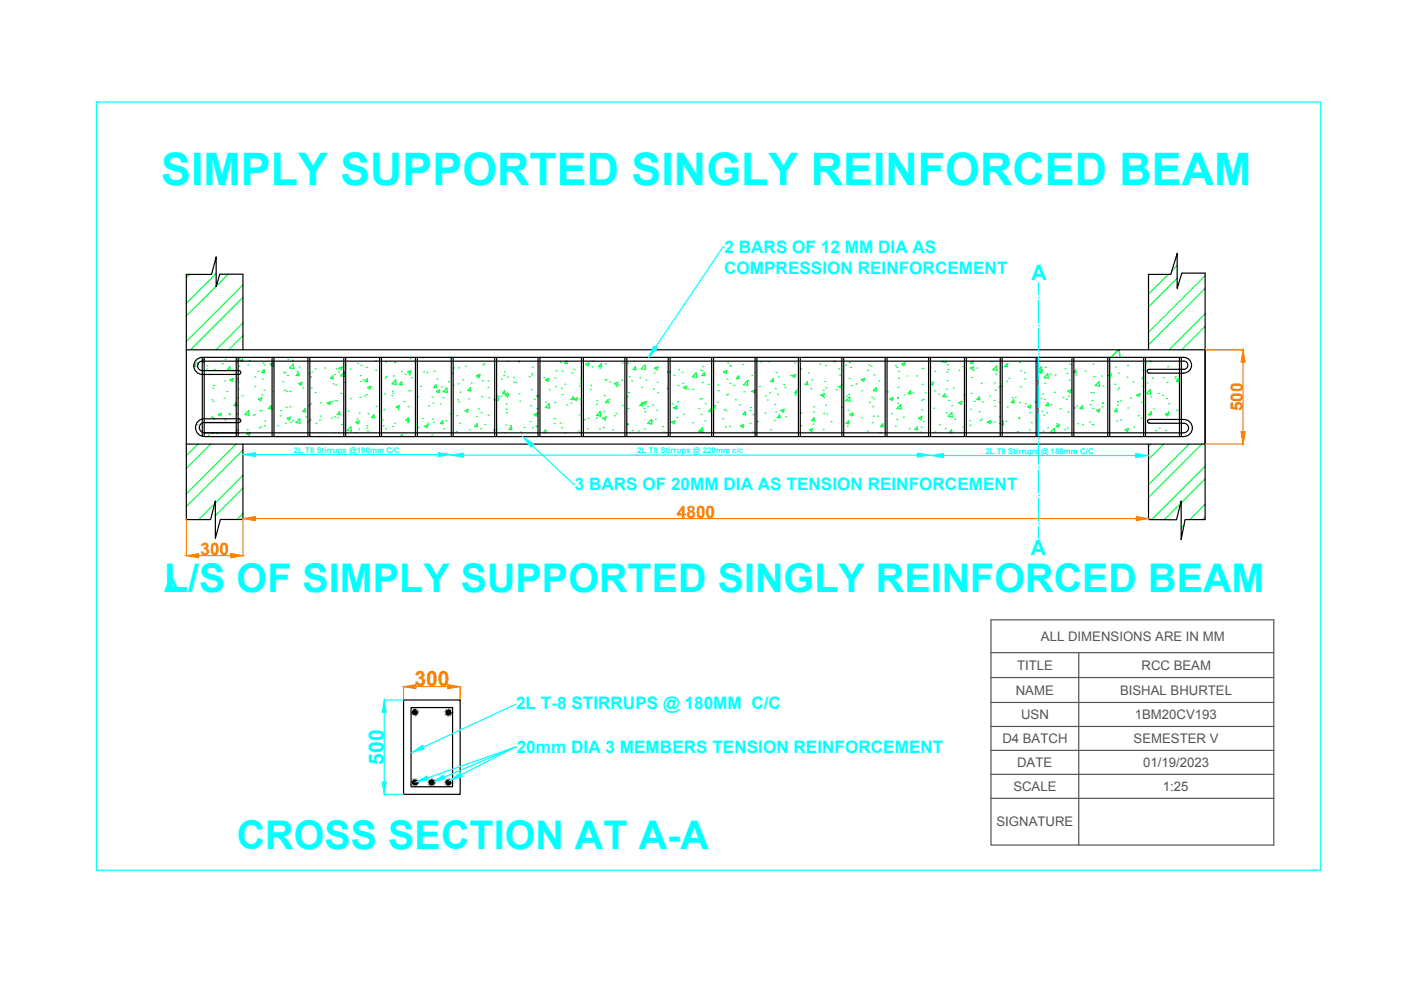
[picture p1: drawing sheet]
<svg xmlns="http://www.w3.org/2000/svg" width="297mm" height="210mm" viewBox="0 0 297 210" stroke-linecap="round" stroke-linejoin="round" font-family="sans-serif">
<!-- layer: hatches -->
<g fill="none" stroke="#00ff3f" stroke-width=".25">
<path d="M40.3 58.2l-.8 .7M45.8 58l-6.3 6.3M48.4 58.1l-2.5 2.5M247.7 58.2l-4.2 4.1M249.6 56.3l-1.1 1.1M249.6 59l-6.1 6.1M250.6 57.9v.1M255.5 58.4l-12 12M41.1 77.5l.3-.4 .1 .6h-.4M41.7 76.9h.1M41.8 77.2h.1M42.7 76.4l.7-.2-.2 .6z"/>
<path d="M43.8 78.3h.1M43.9 77.6h.1M44.2 79.4h.1M45.4 78.3h.1M45.8 60.7l-6.3 6.3M47.1 77.1h.1M47.7 76.2h.1M48.7 77.7l.1 .7-.6-.1zM49.3 78.5h.1M50.2 78.4h.1M50.3 76.7h.1M50.6 77.6h.1"/>
<path d="M51.1 75.8l-.5 .5 .9 .2-.1-.7M51.5 60.4l-12 12M51.5 68.5l-5.7 5.7M51.5 63.1l-11.1 11.1M51.5 71.2l-3 3M52.6 77.4h.1M52.8 76.4h.1M54 79.9h.1M54.7 78.7h.1M55.8 77h.1M56 78.4l.1 .6h-.6zM56.1 77.4h.1"/>
<path d="M56.7 75.9h.1M57.3 77.3l.7-.3-.2 .6zM58 77.6h.1M60.1 78.9h.1M60.4 79.1h.1M60.9 79.6h.1M61 76.2h.1M62 76.4h.1M62.2 77.2l.1 .9-.9-.1zM63 78.7h.1M63.3 79l.1 .7-.6-.1zM63.4 77.8h.1"/>
<path d="M65.5 79.2h.1M65.9 79.9h.1M66.1 78.9h.1M66.8 78.2h.1M68.8 78h.1M70.6 79.7l.1 .6-.6-.1zM71 79.4h.1M71.3 78.2h.1M71.8 78.9h.1M71.9 78.1l.7-.3-.2 .6zM72.9 79l.2-.1 .1 .9-1-.1zM73.2 77.4h.1"/>
<path d="M74.2 78.3h.1M75.8 77h.1M76.4 79.6h.1M76.5 77.5h.1M77.7 77.9h.1M79.6 76.5h.1M79.7 78.5h.1M81.8 76.7h.1M81.8 79.9h.1M83.4 79.7h.1M83.7 76.9h.1M85.1 78.7h.1"/>
<path d="M85.9 79.4h.1M86.5 78.9l.7-.3-.2 .6zM86.8 79.5h.1M86.9 76.1h.1M89.6 75.9h.1M89.8 78.9h.1M90.5 79h.1M92 78.7h.1M95.2 75.8l.3 .1 .1-.1M95.9 79.2h.1M96.2 78h.1M97.3 78h.1"/>
<path d="M98.7 77.7h.1M101 79.9h.1M101.1 79.7l.7-.3-.2 .6zM101.4 79.4h.1M102.4 77.4h.1M102.6 77.2h.1M106.8 79.6h.1M106.9 78.9h.1M107.6 80h.1M107.7 76.6h.1M109.8 76.6l.3 .2 .1-.2M112.2 79.9h.1"/>
<path d="M112.7 79.5h.1M112.8 79.3h.1M112.9 77.8h.1M117.9 78.6h.1M118.8 76.8h.1M119.1 78.6h.1M120.1 76.6l-.4 .5h.6l-.1-.5M121.2 79.1h.1M121.7 78.3h.1M123.2 77.8h.1M124.2 77.2l.7-.2-.2 .6zM125.5 76.6h.5"/>
<path d="M125.5 77.8h.1M127.2 78.1h.1M127.5 77.1l.1 .7-.6-.1zM128.4 77.1h.1M131.9 77h.1M133.1 77h.1M133.4 79.9h.1M134.5 76.6h.1M134.7 77.8l.2 .6-.7-.1zM136.8 77.4l.1 .9-.9-.1zM138.7 79.1h.1M138.8 78.1l.7-.3-.2 .6z"/>
<path d="M141.7 78.8l-.2 .2h.2M142.1 78.7v.3M142.9 79.6h.1M143.9 78.4h.1M144.6 78.9h.1M147.6 79.1l.1 .9-.9-.1zM148.5 78.4h.1M148.8 78.6h.1M149 77.7h.1M149.3 79l.1 .7-.6-.1zM153.4 78.9l.7-.3-.2 .6zM154.3 77h.1"/>
<path d="M154.7 77.5h.1M154.9 77.6h.1M156.6 79.7l.1 .6h-.6zM157.4 77.3h.1M159.4 79.6h.1M161.3 76.8h.1M163 76.7h.1M164.5 79h.1M165 79.9h.1M167.6 79.6h.1M168 79.7l.7-.3-.2 .6zM168.4 77h.1"/>
<path d="M169.8 78.2h.1M171.4 79.1h.1M173.8 77.2h.1M175 77.5h.1M176.8 76.6l.2 .1 .1-.1M177.8 78.2h.1M178 79.5h.1M179.3 77.4h.1M180.1 76.8h.1M180.4 77.9h.1M183.9 78.5h.1M184.2 77.4h.1"/>
<path d="M184.7 77.7h.1M185.3 79.5h.1M189.9 77.5h.1M190.1 77.9h.1M190.5 78.8h.1M191.1 77.2l.8-.3-.2 .6zM192.3 79.7h.1M194.3 79.7h.1M195.5 78.1h.1M195.7 78.1h.1M198.2 78.7h.1M199.8 76.6l-.1 .1 .9 .1-.1-.2"/>
<path d="M200.8 78.9h.1M200.9 77.4h.1M201 78.4h.1M203.3 78.5h.1M204.1 77.7h.1M205.7 78l.7-.2-.1 .6zM206.1 76.6l-.4 .5h.6l-.1-.5M206.1 76.6h.1M206.4 78.6h.1M207.1 78h.1M210.1 76.7h.1M211.1 79.4h.1"/>
<path d="M211.3 77.6l.1 .9-.9-.1zM211.8 78.8h.1M213.5 77.1l.1 .7-.6-.1zM213.6 77.2h.1M216.1 76.8h.1M216.4 78.6h.1M217.2 79h.1M220.4 78.8l.7-.2-.3 .6zM220.8 77.8l.1 .6h-.6zM221.6 77.9h.1M222.2 79.2l.1 1-.9-.1zM222.7 79.3h.1"/>
<path d="M223.7 79.5h.1M225.8 78.2h.1M226.3 79.2h.1M226.8 77.2h.1M227.7 78.9l.4-.5 .1 .6h-.5M228.1 79.5h.1M230.1 78.7h.1M231.7 77.2h.1M231.9 79.9h.1M233.5 79.7h.1M234.9 79.6h.1M235.3 79.1l.1-.1 .1 .7h-.2"/>
<path d="M235.3 79.5l.4-.1-.3 .6-.1-.1M236.5 77.8h.1M237.1 74.2l-1.5 1.6M237.1 79.1h.1M237.3 74.2l.2 1.6M238.9 80h.1M239.1 77.5h.1M242.3 78.5h.1M242.5 79.9l-.3 .4h.3M242.9 77h.1M243.8 76.6l.2 .1v-.1M247.6 77.7h.1"/>
<path d="M249.2 79.8h.1M255.5 66.5l-7.6 7.7M255.5 61.1l-12 12M255.5 69.2l-4.9 5M41.8 90.1h.1M42 94.2l-2.5 2.4M44.1 92.6l.1-.2 .1 .2M44.2 92.3h.1M44.7 94.2l-5.2 5.1M44.8 88.4h.1M44.9 91.9h.1M44.9 84.8h.1"/>
<path d="M45 88.5h.1M45.1 82.3h.1M45.2 85.1h.1M45.3 88.9h.1M45.3 81.7h.1M46 91.9h.1M46.3 87.9l.7-.3-.2 .6zM47.5 84.4h.1M47.6 80.7h.1M47.7 89h.1M48.1 83h.1M48.6 87.7h.1"/>
<path d="M48.7 87.9h.1M48.7 80.5l.7-.2-.2 .6zM50 94.2l-10.5 10.5M50.1 85.4l.1 .6h-.6zM50.1 91.1h.1M50.1 91.3h.1M50.2 80.4h.1M50.3 87.8h.1M50.4 84.4h.1M50.5 81h.1M50.5 82.5h.1M50.7 89.1h.1"/>
<path d="M51.3 83.9h.1M51.5 95.4l-12 12M52.3 92l.7-.3-.2 .6zM52.4 91.1h.1M52.7 87.1l.1 .9-.9-.1zM53.6 88h.1M54 87.9h.1M54 82h.1M54.8 84.6l.7-.3-.2 .7zM55 90.8h.1M55.1 87.1h.1M55.3 90.5h.1"/>
<path d="M55.4 87.1h.1M55.5 83.7h.1M55.6 80.3h.1M56 82.8h.1M56.1 90.2h.1M56.1 89.3h.1M57.4 86l.1 .6h-.6zM57.6 86.8h.1M57.8 83.1h.1M58.8 90.2h.1M59.4 88.2h.1M59.5 87h.1"/>
<path d="M60 81h.1M60.3 82.7h.1M60.5 89.7h.1M60.7 86.4h.1M60.8 83h.1M60.9 88.7l.7-.3-.3 .7zM61.4 83h.1M61.5 86.2h.1M61.5 89.5h.1M62 89.2h.1M63.3 81.3l.7-.2-.2 .6zM63.5 88.8l.2 .9-.9-.1z"/>
<path d="M64.2 82.2h.1M64.7 86.6l.1 .7-.6-.1zM64.8 88.4h.1M65.2 89.4h.1M65.5 86h.1M65.6 92.4h.1M65.8 89h.1M65.9 85.6h.1M66 82.2h.1M66.8 83.2h.1M67 89.8h.1M67.5 92.6h.1"/>
<path d="M67.8 89.1h.1M67.9 85.4h.1M67.9 88.2h.1M68.9 92.6h.1M69.4 85.4l.7-.2-.2 .6zM70.2 88.6h.1M70.4 85.1h.1M70.6 81.4h.1M70.8 91.8h.1M70.9 88.4h.1M71 85h.1M71.1 81.6h.1"/>
<path d="M71.4 85h.1M71.6 88.6h.1M71.8 91.8h.1M72 87.3l.1 .6h-.6zM72.2 83.4h.1M72.4 90h.1M73.1 81.1h.1M73.8 87.2h.1M74.3 84.6h.1M74.4 90.4l.1 1-.9-.1zM75.4 91.7h.1M75.4 89.5l.8-.2-.2 .6z"/>
<path d="M75.7 88.9h.1M76 91h.1M76.2 87.6h.1M76.3 84.2h.1M76.4 80.8h.1M77 80.6h.1M77.3 84h.1M77.6 83.7h.1M77.7 90.8h.1M77.8 90.2h.1M77.9 80.3l.1 .6h-.6zM77.9 91.4h.1"/>
<path d="M77.9 82.2l.7-.3-.2 .6zM78 87.7h.1M79.3 87.9l.1 .7-.6-.1zM79.7 86.2h.1M80.6 87.4h.1M80.7 83.7h.1M81.1 89.1h.1M81.3 90.3h.1M81.4 86.9h.1M81.5 83.5h.1M81.6 80.1h.1M81.8 90.9h.1"/>
<path d="M83.1 83.9h.1M83.2 90.4h.1M83.2 82.9h.1M83.3 83.4h.1M83.6 89.7h.1M83.9 80.6l.1 .9-.9-.1zM84 86.2l.7-.2-.2 .6zM84.4 86.9h.1M84.8 92.6l.4-.5 .1 .5M85.1 80.9l.2 .7-.6-.1zM85.7 85.2h.1M86.4 89.6h.1"/>
<path d="M86.5 86.2h.1M86.5 89.3h.1M86.6 88.6l.1 .6-.6-.1zM86.6 82.9h.1M87.1 82.9h.1M87.2 80.1h.1M88.2 90h.1M88.5 84.1h.1M88.7 90.7h.1M89.2 81.9h.1M89.5 88.7h.1M90.1 90.3l.7-.2-.2 .6z"/>
<path d="M90.7 89.7h.1M90.8 86h.1M91.6 92.2h.1M91.6 84.2h.1M91.7 88.9h.1M91.8 85.5h.1M91.9 82.1h.1M91.9 89.5h.1M92.4 81.6l.1 .6-.6-.1zM92.5 83l.7-.3-.2 .6zM92.7 80.3h.1M93.4 85.7h.1"/>
<path d="M93.5 82h.1M93.8 89.2l.1 .6h-.5zM93.9 84.3h.1M94.1 90.9h.1M94.6 89.2h.1M94.7 82.2l.1 1-.9-.1zM95.1 80.9h.1M95.5 87.7h.1M96.1 81.7h.1M96.8 91.5h.1M96.9 88.2h.1M97 84.8h.1"/>
<path d="M97.1 81.4h.1M97.2 85.2h.1M97.4 89.8h.1M97.5 83.1h.1M98.1 80.6h.1M98.6 87.1l.7-.3-.2 .6zM99.3 84.6h.1M99.5 91.1h.1M99.7 82.2l.1 .6h-.6zM99.9 81.2h.1M101 88.3h.1M101.1 89.8l.1 .7-.6-.1z"/>
<path d="M101.4 86.7h.1M101.9 90.9h.1M102 87.5h.1M102.1 84.1h.1M102.3 80.7h.1M102.8 90h.1M103.4 82.1h.1M103.5 80.8h.1M103.5 88h.1M103.6 84.3h.1M104.7 91.5h.1M104.8 84.8h.1"/>
<path d="M104.9 84.6v.1M104.9 91.1l-.2 .1 .2 .1M105.3 84.2l.3-.3 .1 1-.4-.1M105.3 90.9v.2M106.2 84h.1M106.3 80.3h.1M106.9 91.7h.1M107 82.8l.1 .7-.6-.1zM107.1 83.8l.7-.3-.2 .6zM107.2 90.1h.1M107.3 86.7h.1M107.3 85.7h.1"/>
<path d="M107.4 87.5h.1M107.4 83.3h.1M108.2 90.2h.1M108.4 90.5l.1 .6h-.6zM108.9 80h.1M108.9 81h.1M109.4 81.1h.1M110 83.5h.1M110.2 85h.1M110.3 91.6h.1M111.1 90.7h.1M112.4 89.4h.1"/>
<path d="M112.5 86h.1M112.6 82.6h.1M112.8 90.7h.1M113.2 87.9l.7-.3-.2 .6zM113.2 84.7h.1M113.6 90.5h.1M113.7 90.3h.1M113.8 86.7h.1M114.1 83.7l-.3 .4h.3M115.3 80.1h.1M115.6 85.3h.1M115.7 80.5l.7-.3-.2 .6z"/>
<path d="M115.7 91.1l.1 .7-.6-.1zM116.3 86.3h.1M116.4 85.6l.1 .9-.9-.1zM116.4 82.6h.1M117.5 89.8h.1M117.5 88.7h.1M117.6 80.1h.1M117.7 85.4h.1M117.8 82h.1M118.8 89.7h.1M119 82.3h.1M119.1 90.7h.1"/>
<path d="M119.2 83.6h.1M119.8 81.5h.1M119.8 91.8h.1M120.2 85.8h.1M121 85.5h.1M121.6 84.1l.1 .6h-.6zM121.7 84.6l.7-.3-.2 .6zM122.7 91.4h.1M122.8 88h.1M122.8 81.8h.1M122.9 84.6h.1M123 91.8h.1"/>
<path d="M123 81.2h.1M123.1 80.3h.1M123.9 89h.1M124.5 90.9h.1M124.7 88.7h.1M125.1 82.6h.1M125.2 81.7h.1M126.5 85.7h.1M126.5 88.7h.1M126.6 85h.1M127.1 90.9h.1M127.3 87.3l.1 .9-.9-.1z"/>
<path d="M127.8 88.7l.7-.3-.2 .6zM127.9 90.6h.1M128 87.3h.1M128.1 83.9h.1M128.3 80.5h.1M128.5 80.6h.1M128.9 84.8l.1 .6-.6-.1zM129.1 84.6h.1M129.3 81h.1M129.9 91.1h.1M130.3 81.3l.7-.3-.2 .7zM130.3 88.2h.1"/>
<path d="M130.6 87.7h.1M130.6 81.9h.1M131 81.6h.1M131.8 80.6h.1M131.9 86h.1M133 84.1h.1M133 90h.1M133 89.9h.1M133.1 86.6h.1M133.3 83.2h.1M133.9 80.8h.1M134.1 91.3h.1"/>
<path d="M135.3 91.4h.1M135.6 80.1h.1M136 82.2h.1M136.2 85.4l.1 .6h-.6zM136.3 85.4l.7-.3-.2 .7zM136.5 86.6h.1M136.6 91h.1M136.7 87.3h.1M137 80.6h.1M137.3 86.2h.1M138.1 89l.1 .9-.9-.1zM138.3 89.2h.1"/>
<path d="M138.4 85.9h.1M138.5 82.5h.1M139 88.9h.1M139.3 87h.1M139.3 81h.1M139.4 83.3h.1M140.4 90.5h.1M140.7 91.6h.1M141.5 82.4h.1M142.4 89.5l.7-.3-.2 .6zM142.5 85.6h.1M142.7 86.4h.1"/>
<path d="M143.1 86.5h.1M143.4 86l.2 .7-.7-.1zM143.5 88.5h.1M143.6 85.1h.1M143.8 81.8h.1M144.7 81.3h.1M144.9 82.1l.7-.2-.2 .6zM144.9 87.9h.1M145.8 82.5h.1M146.9 89.6h.1M146.9 82.6h.1M148.2 86.6h.1"/>
<path d="M148.4 84.6h.1M148.5 91.3h.1M148.6 87.9h.1M148.8 84.5h.1M148.8 91.4h.1M148.9 81.1h.1M148.9 90.6l.2 1-.9-.1zM149.4 89.3h.1M149.5 85.6h.1M150.2 81.5h.1M150.7 86.7l.1 .6-.6-.1zM150.8 86.8h.1"/>
<path d="M151.3 86.1l.3-.1-.2 .6-.1-.1M152.1 85.3h.1M152.2 81.6h.1M152.3 82.8h.1M153.3 88.8h.1M153.6 86.9h.1M153.8 90.5h.1M153.9 87.1h.1M154.1 83.7h.1M154.2 80.3h.1M154.3 83.6h.1M154.7 90.4h.1"/>
<path d="M154.8 81.3h.1M155.6 81.7h.1M155.9 84.8h.1M156.7 85.8h.1M157 90.3l.7-.3-.2 .6zM157.7 83.1h.1M158 87.3l.1 .6h-.6zM158.4 80.7l.1 1-.8-.1zM158.6 80.8h.1M159 89.8h.1M159 87.1h.1M159.1 86.4h.1"/>
<path d="M159.3 83h.1M159.5 91.6h.1M159.7 87.9h.1M160.1 82.7l-.6 .2 .5 .4 .1-.3M160.6 89.4h.1M161 81.9h.1M162.2 87.6h.1M162.3 83.9h.1M162.7 84.8h.1M163.2 83.3h.1M163.4 91.1h.1M163.9 80.3l.1 .6h-.6z"/>
<path d="M164.2 89.1h.1M164.3 85.7h.1M164.4 82.4h.1M164.4 87.3h.1M164.9 83.6h.1M165.3 87.9l.1 .7-.6-.1zM165.5 87l.8-.2-.3 .6zM166.1 87.1h.1M166.2 81.6h.1M166.4 82.2h.1M166.5 88.4h.1M168.6 83.5h.1"/>
<path d="M168.6 83.8h.1M168.7 83.1h.1M169.3 82.4l-.8 .8 .8 .2M169.8 90.2h.1M169.8 87.6h.1M171.2 80.9l.1 .7-.6-.1zM171.6 91.1l.7-.2-.2 .6zM171.9 82.4h.1M172.1 80.6h.1M172.3 89.9h.1M172.5 86.2h.1M172.5 87.3h.1"/>
<path d="M172.6 88.6l.1 .6h-.6zM174 83.7h.1M174.1 83.8l.7-.3-.2 .6zM174.5 91h.1M174.5 82.8h.1M174.7 87.6h.1M174.8 84.3h.1M174.9 80.9h.1M175 85.9h.1M175.1 82.2h.1M175.3 87.8h.1M176.2 89.4h.1"/>
<path d="M177.3 82.6h.1M177.7 81.9h.1M178.4 86.3h.1M178.5 81.7v-.1l-.5 .6h.5M179.4 84h.1M179.6 90.4h.1M179.8 87h.1M179.9 89.2l.1 .6h-.6zM179.9 83.6h.1M180 80.2h.1M180.1 84.1l.1 1-.9-.2zM180.1 87.9l.7-.3-.2 .6z"/>
<path d="M180.5 81.8h.1M180.7 88h.1M181.5 81.4h.1M182.6 88.6h.1M182.6 80.5l.7-.3-.2 .6zM182.7 82.9h.1M183.9 91.4h.1M184.3 85.3h.1M184.9 84.2h.1M184.9 89.6h.1M185 86.2h.1M185.2 88.2h.1"/>
<path d="M185.2 82.9h.1M185.3 84.6h.1M185.7 82.2l.2 .7-.6-.1zM186.1 88.2h.1M186.3 91.7h.1M186.4 80.7h.1M186.7 91.8l.2-.1v.1M187.2 89.8l.1 .7-.6-.1zM188.1 83.1h.1M188.7 84.6l.7-.3-.2 .6zM189 87.7h.1M189.8 90.4h.1"/>
<path d="M190.1 88.9h.1M190.3 84.3h.1M190.3 84.4h.1M190.3 85.5h.1M190.4 82.1h.1M190.5 80.2h.1M191 85.8l.1 1-.9-.2zM191.5 88.5h.1M191.7 83.7h.1M192.8 90.9h.1M193 82.9l.2 .6-.7-.1zM193.6 83.3h.1"/>
<path d="M194.4 90.5l.2 .6h-.6zM194.7 88.7l.7-.3-.2 .6zM195.1 91.6h.1M195.3 88.3h.1M195.3 90.5h.1M195.4 84.9h.1M195.4 86.9h.1M195.5 81.5h.1M195.7 84.7h.1M195.8 89.3h.1M196.2 83.3h.1M197.3 81.3l.6-.3-.2 .6-.4-.2"/>
<path d="M198 86.5h.1M198.1 82.9h.1M198.2 91.6h.1M199 83.5h.1M199.1 90.1h.1M200.3 83.5l.1 .6h-.6zM200.4 90.9h.1M200.6 87.5h.1M200.6 82.5h.1M200.7 84.1h.1M200.8 80.7h.1M201.1 84.9h.1"/>
<path d="M201.7 88.3h.1M201.7 91.1l.2 .7-.7-.1zM201.8 86h.1M201.8 87.5l.1 .9-.9-.1zM202.1 82.3h.1M202.4 88.9h.1M203.3 85.4l.7-.3-.2 .6zM204.1 90.6h.1M204.4 83.8h.1M205.6 89.2h.1M205.6 90.2h.1M205.8 86.8h.1"/>
<path d="M205.9 83.4h.1M206 80h.1M206.6 85.1h.1M207.6 87.3h.1M207.6 84.1l.1 .7-.6-.1zM207.8 89.2h.1M208 81.3h.1M208.1 88.9h.1M208.2 85.2h.1M209.3 89.5l.7-.3-.2 .6zM209.8 84h.1M210 89.5h.1"/>
<path d="M210.8 84.9h.1M210.8 89.5h.1M210.9 81.2h.1M210.9 86.1h.1M211 82.8h.1M211.9 88.4h.1M212 85.4h.1M212.1 89.7l-.2 .3h.2M212.1 82l-.3 .1 .3 .2M212.5 89.3l.1-.2 .2 1h-.3M212.5 81.8h.1M212.5 81.8v.2"/>
<path d="M213.2 89.4h.1M213.4 80.8h.1M213.5 86.3h.1M213.9 80.2h.1M214.6 84.4h.1M214.9 84.8l.1 .6-.6-.1zM215.3 84.2h.1M215.7 91.5h.1M216 88.5h.1M216.1 88.7h.1M216.2 85.4h.1M216.3 82h.1"/>
<path d="M217.3 80.3h.1M217.4 85.6h.1M217.9 86.2l.7-.3-.2 .6zM218.2 91.2h.1M218.4 87.5h.1M218.7 89.6h.1M219.5 85.3h.1M220.7 84.4h.1M220.9 87.2h.1M221 83.5h.1M221.2 91.4h.1M221.3 88h.1"/>
<path d="M221.4 84.7h.1M221.5 81.3h.1M221.9 87.5h.1M222.1 90.7h.1M222.2 85.4l.1 .6h-.6zM222.8 85.8h.1M223.5 91.8l-.8-.2 .8-.8 .1 1M223.6 83.2h.1M223.9 90.3l.7-.3-.2 .6zM224.1 89.8h.1M224.8 86.7h.1M225.4 84.3h.1"/>
<path d="M225.8 91.1h.1M226.1 84.7h.1M226.3 90.8h.1M226.4 87.4h.1M226.4 82.9l.7-.3-.2 .7zM226.5 84h.1M226.7 80.6h.1M227.8 86.5h.1M228.2 86.1h.1M228.5 89.8h.1M229.5 86l.1 .7-.6-.1zM229.5 90.1h.1"/>
<path d="M231 89.5h.1M231.2 85.8h.1M231.3 83.2h.1M231.5 84.9h.1M231.5 90h.1M231.7 86.6h.1M231.7 90h.1M231.8 83.2h.1M233 80.9l.1 1-.9-.1zM233.2 86.7l-.7 .3 .5 .4 .2-.6M233.7 86.3h.1M233.7 85.5h.1"/>
<path d="M233.8 81.8h.1M236.4 81.5h.1M236.8 86.7l.1 .6h-.6zM236.8 89.3h.1M236.9 85.9h.1M236.9 85.1h.1M237 82.5h.1M237.2 82.2h.1M237.6 85h.1M237.6 89h.1M238.5 91.1l.8-.3-.3 .7zM239.1 86.5h.1"/>
<path d="M239.7 84.4h.1M240.2 81h.1M240.4 90.5h.1M241 83.7l.7-.2-.2 .6zM241.3 88.2h.1M241.9 88.6h.1M242 85.3h.1M242.2 81.9h.1M242.4 85.4h.1M243.1 81.2h.1M243.6 88h.1M243.8 87.8h.1"/>
<path d="M243.8 82.6l.2 1-1-.2zM244 84.2h.1M244 94.2l-.5 .5M244.1 87.3l.1 .6h-.6zM244.4 80.2h.1M244.5 86.7h.1M245 91.3h.1M245.6 83.4h.1M245.8 90.8h.1M246.5 83.8h.1M246.6 80.1h.1M246.7 94.2l-3.2 3.2"/>
<path d="M247.1 91.3h.1M247.1 87.8l.7-.2-.2 .6zM247.2 87.9h.1M247.3 84.5h.1M247.4 81.1h.1M247.7 87.3h.1M247.8 85.6h.1M249.1 80.2h.1M249.5 87h.1M249.8 80.4h.1M249.9 80.3l.1 .7-.6-.1zM249.9 87h.1"/>
<path d="M250.1 80.3l-.6 .2 .6 .2M252.1 94.2l-8.6 8.6M254.8 94.2l-11.3 11.3M255.5 98.8l-11.3 11.4M45.5 106.8l-3.4 3.4M51.5 100.8l-5.8 5.8M51.5 108.9l-1.3 1.2M51.5 103.5l-5.8 5.8M250.3 106.7l-3.4 3.5M251 111.4l-.6 .6M255.5 106.9l-3.2 3.3M255.5 101.5l-5.1 5.1"/>
<path d="M255.5 109.6l-.5 .6"/>
</g>
<!-- layer: 0 -->
<g fill="none" stroke="#000" stroke-width=".25">
<path d="M51.5 58.1h-4.9l-.8 2.7v-6.3l-.9 3.7h-5.4v16M51.5 58.2v16M39.5 74.2h216v20h-216zM42.9 75.8h208.1a1.66 1.66 0 0 1 1.6 1.6 1.66 1.66 0 0 1-1.6 1.7M42.9 75.8v16.7M42.9 75.8a1.81 1.81 0 0 0-1.8 1.8 1.81 1.81 0 0 0 1.8 1.8h7.8M43.3 75.8v16.7M50.1 75.8v16.7M50.5 75.8v16.7M57.7 75.8v16.7M58.1 75.8v16.7M65.3 75.8v16.7"/>
<path d="M65.7 75.8v16.7M72.9 75.8v16.7M73.3 75.8v16.7M80.5 75.8v16.7M80.9 75.8v16.7M88.1 75.8v16.7M88.5 75.8v16.7M95.7 75.8v16.7M96.1 75.8v16.7M104.9 75.8v16.7M105.3 75.8v16.7M114.1 75.8v16.7"/>
<path d="M114.5 75.8v16.7M123.3 75.8v16.7M123.7 75.8v16.7M132.5 75.8v16.7M132.9 75.8v16.7M141.7 75.8v16.7M142.1 75.8v16.7M150.9 75.8v16.7M151.3 75.8v16.7M160.1 75.8v16.7M160.5 75.8v16.7M169.3 75.8v16.7"/>
<path d="M169.7 75.8v16.7M178.5 75.8v16.7M178.9 75.8v16.7M187.7 75.8v16.7M188.1 75.8v16.7M196.9 75.8v16.7M197.3 75.8v16.7M204.5 75.8v16.7M204.9 75.8v16.7M212.1 75.8v16.7M212.5 75.8v16.7M219.7 75.8v16.7"/>
<path d="M220.1 75.8v16.7M227.3 75.8v16.7M227.7 75.8v16.7M234.9 75.8v16.7M235.3 75.8v16.7M242.5 75.8v16.7M242.9 75.8v16.7M243.5 74.2v-16h4.7l1.4-4.5v7.4l1-3.2h4.9v52.3h-4.2l-.9 4.2v-8.2l-1 4h-5.9v-16M243.6 79.1h7.4M250.1 75.8v16.7M250.5 75.8v16.7M251 76.6h-208.1a1.01 1.01 0 0 0-1 1 1.01 1.01 0 0 0 1 1h7.8a.39 .39 0 0 1 .4 .4 .39 .39 0 0 1-.4 .4"/>
<path d="M251 76.6a.88 .88 0 0 1 .8 .8 .88 .88 0 0 1-.8 .9h-7.4a.39 .39 0 0 0-.4 .4 .39 .39 0 0 0 .4 .4M39.5 94.2v16h5.1l1.1-4v7.9l1-4h4.8v-15.9M43.3 92.6h207.7M43.3 92.6a1.88 1.88 0 0 1-1.8-1.9 1.88 1.88 0 0 1 1.8-1.9h7.4a.4 .4 0 0 1 .4 .4 .4 .4 0 0 1-.4 .4h-7.4a1.1 1.1 0 0 0-1 1.1 1.1 1.1 0 0 0 1 1.1h207.7a1.01 1.01 0 0 0 1-1.1 1.01 1.01 0 0 0-1-1h-7.3a.39 .39 0 0 1-.4-.4 .39 .39 0 0 1 .4-.4h7.3a1.81 1.81 0 0 1 1.8 1.8 1.81 1.81 0 0 1-1.8 1.9M85.6 148.4h12v20h-12zM87.2 150h8.8v16.8h-8.8z"/>
</g>
<g fill="#000" stroke="#000" stroke-width=".21">
<path d="M88.2 151.1l.2-.1v.2zM88.2 151h.2zM88.2 151l.2-.1v.1zM88.2 150.9h.2zM88.3 150.7l.1 .2h-.2zM88.3 150.7l-.1 .2zM88.1 150.6l.2 .1-.2 .2zM88.1 150.6v.3zM88 150.6h.1v.2zM88 150.6l.1 .2zM87.8 150.6h.2v.2zM87.8 150.6l.2 .2zM87.7 150.7l.1-.1 .1 .2zM87.7 150.7l.2 .1zM87.7 150.7l.1 .2h-.2zM87.6 150.9h.2zM87.6 150.9h.2l-.2 .1zM87.6 151l.2-.1zM87.6 151h.2l-.2 .2zM87.6 151.2l.2-.2zM87.6 151.2l.2-.1-.1 .2zM87.8 151.1l-.1 .2zM87.7 151.3l.1-.1v.2zM87.8 151.2v.2zM87.9 151.2l.1 .2h-.2zM87.9 151.2l.1 .2zM88 151.2l.1 .2h-.1zM88 151.2l.1 .2zM88.1 151.2l.2 .1-.2 .1zM88.1 151.2l.2 .1zM88.1 151.2h.3l-.1 .1zM88.2 151.1l.2 .1z"/>
<path d="M95.3 151.1h.2l-.1 .1zM95.3 151.1h.2zM95.3 151.1l.1-.2 .1 .2zM95.3 151l.1-.1zM95.4 150.8v.1l-.1 .1zM95.4 150.8l-.1 .2zM95.2 150.7l.2 .1-.2 .1zM95.2 150.7v.2zM95.1 150.7h.1v.2zM95.1 150.7l.1 .2zM94.9 150.7h.2v.2zM94.9 150.7l.2 .2zM94.8 150.8l.1-.1 .1 .2zM94.8 150.8l.2 .1zM94.8 150.8l.1 .1h-.2zM94.7 150.9h.2zM94.7 150.9l.2 .1-.2 .1zM94.7 151.1l.2-.1zM94.7 151.1h.2l-.2 .1zM94.7 151.2l.2-.1zM94.7 151.2l.2-.1-.1 .3zM94.9 151.1l-.1 .3zM94.8 151.4l.1-.2v.2zM94.9 151.2v.2zM95 151.2l.1 .3-.2-.1zM95 151.2l.1 .3zM95.1 151.3l.1 .1-.1 .1zM95.1 151.3l.1 .1zM95.2 151.2l.2 .2h-.2zM95.2 151.2l.2 .2zM95.2 151.2h.2v.2zM95.3 151.1l.1 .1z"/>
<path d="M88.2 166l.2-.1v.1zM88.2 165.9h.2zM88.4 165.7v.2h-.2zM88.2 165.8l.2-.1zM88.3 165.6l.1 .1-.2 .1zM88.3 165.6l-.1 .2zM88.1 165.5l.2 .1-.2 .1zM88.1 165.5v.2zM88 165.5h.1v.2zM88 165.5l.1 .2zM87.8 165.5h.2v.2zM87.8 165.5l.2 .2zM87.7 165.6l.1-.1 .1 .2zM87.7 165.6l.2 .1zM87.7 165.6l.1 .1h-.2zM87.6 165.7h.2zM87.6 165.7l.2 .1-.2 .1zM87.6 165.9l.2-.1zM87.6 165.9h.2l-.2 .1zM87.6 166l.2-.1zM87.6 166h.2l-.1 .2zM87.8 166l-.1 .2zM87.8 166v.3l-.1-.1zM87.8 166v.3zM87.9 166.1l.1 .2h-.2zM87.9 166.1l.1 .2zM88 166.1l.1 .2h-.1zM88 166.1l.1 .2zM88.1 166.1l.2 .1-.2 .1zM88.1 166.1l.2 .1zM88.1 166h.3l-.1 .2zM88.2 166h.2z"/>
<path d="M91.7 166l.2-.1v.1zM91.7 165.9h.2zM91.7 165.9l.2-.2v.2zM91.7 165.8l.2-.1zM91.8 165.6l.1 .1-.2 .1zM91.8 165.6l-.1 .2zM91.7 165.5l.1 .1-.2 .1zM91.7 165.5l-.1 .2zM91.5 165.5h.2l-.1 .2zM91.5 165.5l.1 .2zM91.4 165.5h.1v.2zM91.4 165.5l.1 .2zM91.2 165.6l.2-.1v.2zM91.2 165.6l.2 .1zM91.2 165.6l.2 .1h-.3zM91.1 165.7h.3zM91.1 165.7l.2 .1-.2 .1zM91.1 165.9l.2-.1zM91.1 165.9h.2l-.2 .1zM91.1 166l.2-.1zM91.1 166h.2l-.1 .2zM91.3 166l-.1 .2zM91.2 166.2l.2-.2v.3zM91.4 166v.3zM91.4 166.1l.1 .2h-.1zM91.4 166.1l.1 .2zM91.5 166.1l.2 .2h-.2zM91.5 166.1l.2 .2zM91.6 166.1l.2 .1-.1 .1zM91.6 166.1l.2 .1zM91.6 166h.3l-.1 .2zM91.7 166h.2z"/>
<path d="M95.3 166l.2-.1-.1 .1zM95.3 165.9h.2zM95.4 165.7l.1 .2h-.2zM95.3 165.8l.1-.1zM95.3 165.6l.1 .1-.1 .1zM95.3 165.6v.2zM95.2 165.5l.1 .1-.1 .1zM95.2 165.5v.2zM95.1 165.5h.1v.2zM95.1 165.5l.1 .2zM94.9 165.5h.2v.2zM94.9 165.5l.2 .2zM94.8 165.6l.1-.1 .1 .2zM94.8 165.6l.2 .1zM94.8 165.6l.1 .1h-.2zM94.7 165.7h.2zM94.7 165.7l.2 .1-.2 .1zM94.7 165.9l.2-.1zM94.7 165.9h.2l-.2 .1zM94.7 166l.2-.1zM94.7 166h.2l-.1 .2zM94.9 166l-.1 .2zM94.9 166v.3l-.1-.1zM94.9 166v.3zM95 166.1l.1 .2h-.2zM95 166.1l.1 .2zM95.1 166.1l.1 .2h-.1zM95.1 166.1l.1 .2zM95.2 166.1l.1 .1-.1 .1zM95.2 166.1l.1 .1zM95.2 166h.2l-.1 .2zM95.3 166h.1z"/>
</g>
<!-- layer: dim -->
<path d="M255.5 74.2h8.1M263.6 76.8v14.8M255.5 94.2h8.1M39.5 110.2v7.7M42.1 117.8h6.8M51.5 109.9v7.9M54.1 110h186.8M243.5 109.9v.2M85.6 145.6v2.8M88.2 145.6h6.7M97.6 145.6v2.8" fill="none" stroke="#ff7f00" stroke-width=".25"/>
<g fill="#ff7f00" stroke="#ff7f00" stroke-width=".21">
<path d="M85.6 145.6l2.6-.4v.8z"/>
<path d="M94.9 145.2l2.7 .4-2.7 .4z"/>
<path d="M263.6 74.2l.4 2.6h-.9z"/>
<path d="M263.1 91.6h.9l-.4 2.6z"/>
<path d="M39.5 117.8l2.6-.4v.9z"/>
<path d="M48.9 117.4l2.6 .4-2.6 .5z"/>
<path d="M51.5 110l2.6-.5v.9z"/>
<path d="M240.9 109.5l2.6 .5-2.6 .4z"/>
</g>
<!-- layer: lables -->
<g fill="#0ff" stroke="#0ff" stroke-width=".21">
<path d="M87.4 159.5l2.2-1.5 .3 .8z"/>
<path d="M95.5 165.4l2.1-1.5 .4 .7z"/>
<path d="M91.8 165.8l2.2-1.4 .3 .8z"/>
<path d="M88.3 165.8l2.3-1.3 .3 .8z"/>
<path d="M138.6 73.4l.7 .4-1.8 2z"/>
<path d="M110.9 92.7l2.2 1.4-.5 .7z"/>
<path d="M51.6 96.4l2.6-.4v.8z"/>
<path d="M92.9 96l2.6 .4-2.6 .4z"/>
<path d="M95.6 96.5l2.6-.4v.8z"/>
<path d="M194.5 96.1l2.6 .4-2.6 .4z"/>
<path d="M197.4 96.6l2.6-.4v.8z"/>
<path d="M240.8 96.2l2.6 .4-2.6 .4z"/>
<path d="M81.5 148.4l.4 2.6h-.9z"/>
<path d="M81 165.8h.9l-.4 2.6z"/>
</g>
<g fill="none" stroke="#0ff" stroke-width=".25">
<path d="M20.4 21.6h259.6v162.9h-259.6zM153.6 52.4h-.3l-14.3 21.2M220.2 59.9v2.6M220.2 63h.1M220.2 69h.1M220.2 75h.1M220.2 63.6v4.8M220.2 69.7v4.8M220.2 75.6v4.8M51.6 96.3v.1M54.2 96.4h38.7M95.5 96.3v.1"/>
<path d="M95.6 96.5h.1M98.2 96.5h96.3M112.8 94.5l8.8 8.1h.3M197.1 96.5h.1M197.4 96.5v.1M200 96.6h40.8M220.2 81h.1M220.2 87.1h.1M220.2 93h.1M220.2 99.1h.1M220.2 81.7v4.7M220.2 87.6v4.8"/>
<path d="M220.2 93.7v4.7M220.2 99.6v4.9M243.4 96.5v.1M220.2 105h.1M220.2 111h.1M220.2 105.6v4.8M220.2 111.6v2.5M81.4 148.4h4.1M81.5 151v14.8M109.4 149.4h-.3l-19.4 9M109.6 158.4l-18.9 6.5M81.4 168.4h4.1"/>
<path d="M97.8 164.2l11.5-5.8-15.1 6.4"/>
</g>
<!-- layer: PRINT -->
<path d="M210.1 131.4h60v47.8h-60zM210.1 138.4h60M228.7 138.4v40.8M210.1 143.7h60M210.1 148.9h60M210.1 154h60M210.1 159.1h60M210.1 164.2h60M210.1 169.3h60" fill="none" stroke="#545454" stroke-width=".25"/>
<text font-size="9.5" fill="#0ff" x="34.2" y="39.2">SIMPLY SUPPORTED SINGLY REINFORCED BEAM</text>
<g font-size="8.4" fill="#0ff">
<text x="34.8" y="125.5">L/S OF SIMPLY SUPPORTED SINGLY REINFORCED BEAM</text>
<text x="50.2" y="179.9">CROSS SECTION AT A-A</text>
</g>
<g font-size="4.5" fill="#0ff">
<text x="218.7" y="59.5">A</text>
<text x="218.6" y="117.6">A</text>
<text x="34.8" y="125.5">A</text>
<text x="81.4" y="162.1" transform="rotate(-90 81.4 162.1)">500</text>
</g>
<text font-size="4.5" fill="#ff7f00" x="87.8" y="145.5">300</text>
<g font-size="3.6" fill="#0ff">
<text x="153.6" y="53.7">2 BARS OF 12 MM DIA AS</text>
<text x="153.5" y="58.1">COMPRESSION REINFORCEMENT</text>
<text x="121.8" y="103.9">3 BARS OF 20MM DIA AS TENSION REINFORCEMENT</text>
<text x="109.4" y="150.4">2L T-8 STIRRUPS @ 180MM C/C</text>
<text x="109.6" y="159.7">20mm DIA 3 MEMBERS TENSION REINFORCEMENT</text>
</g>
<g font-size="3.6" fill="#ff7f00">
<text x="263.5" y="87.2" transform="rotate(-90 263.5 87.2)">500</text>
<text x="143.5" y="109.9">4800</text>
<text x="42.5" y="117.7">300</text>
</g>
<g font-size="2.8" fill="#545454">
<text x="220.7" y="135.9">ALL DIMENSIONS ARE IN MM</text>
<text x="215.7" y="142">TITLE</text>
<text x="242" y="142">RCC BEAM</text>
<text x="215.4" y="147.3">NAME</text>
<text x="237.5" y="147.3">BISHAL BHURTEL</text>
<text x="216.5" y="152.5">USN</text>
<text x="240.6" y="152.5">1BM20CV193</text>
<text x="212.5" y="157.6">D4 BATCH</text>
<text x="240.3" y="157.6">SEMESTER V</text>
<text x="214.8" y="167.7">SCALE</text>
<text x="215.7" y="162.6">DATE</text>
<text x="242.4" y="162.6">01/19/2023</text>
<text x="246.6" y="167.7">1:25</text>
<text x="211.3" y="175.2">SIGNATURE</text>
</g>
<g font-size="1.7" fill="#0ff">
<text x="62.3" y="96">2L T8 Stirrups @180mm C/C</text>
<text x="135.2" y="96.1">2L T8 Stirrups @ 220mm c/c</text>
<text x="208.9" y="96.2">2L T8 Stirrups @ 180mm C/C</text>
</g>
</svg>
